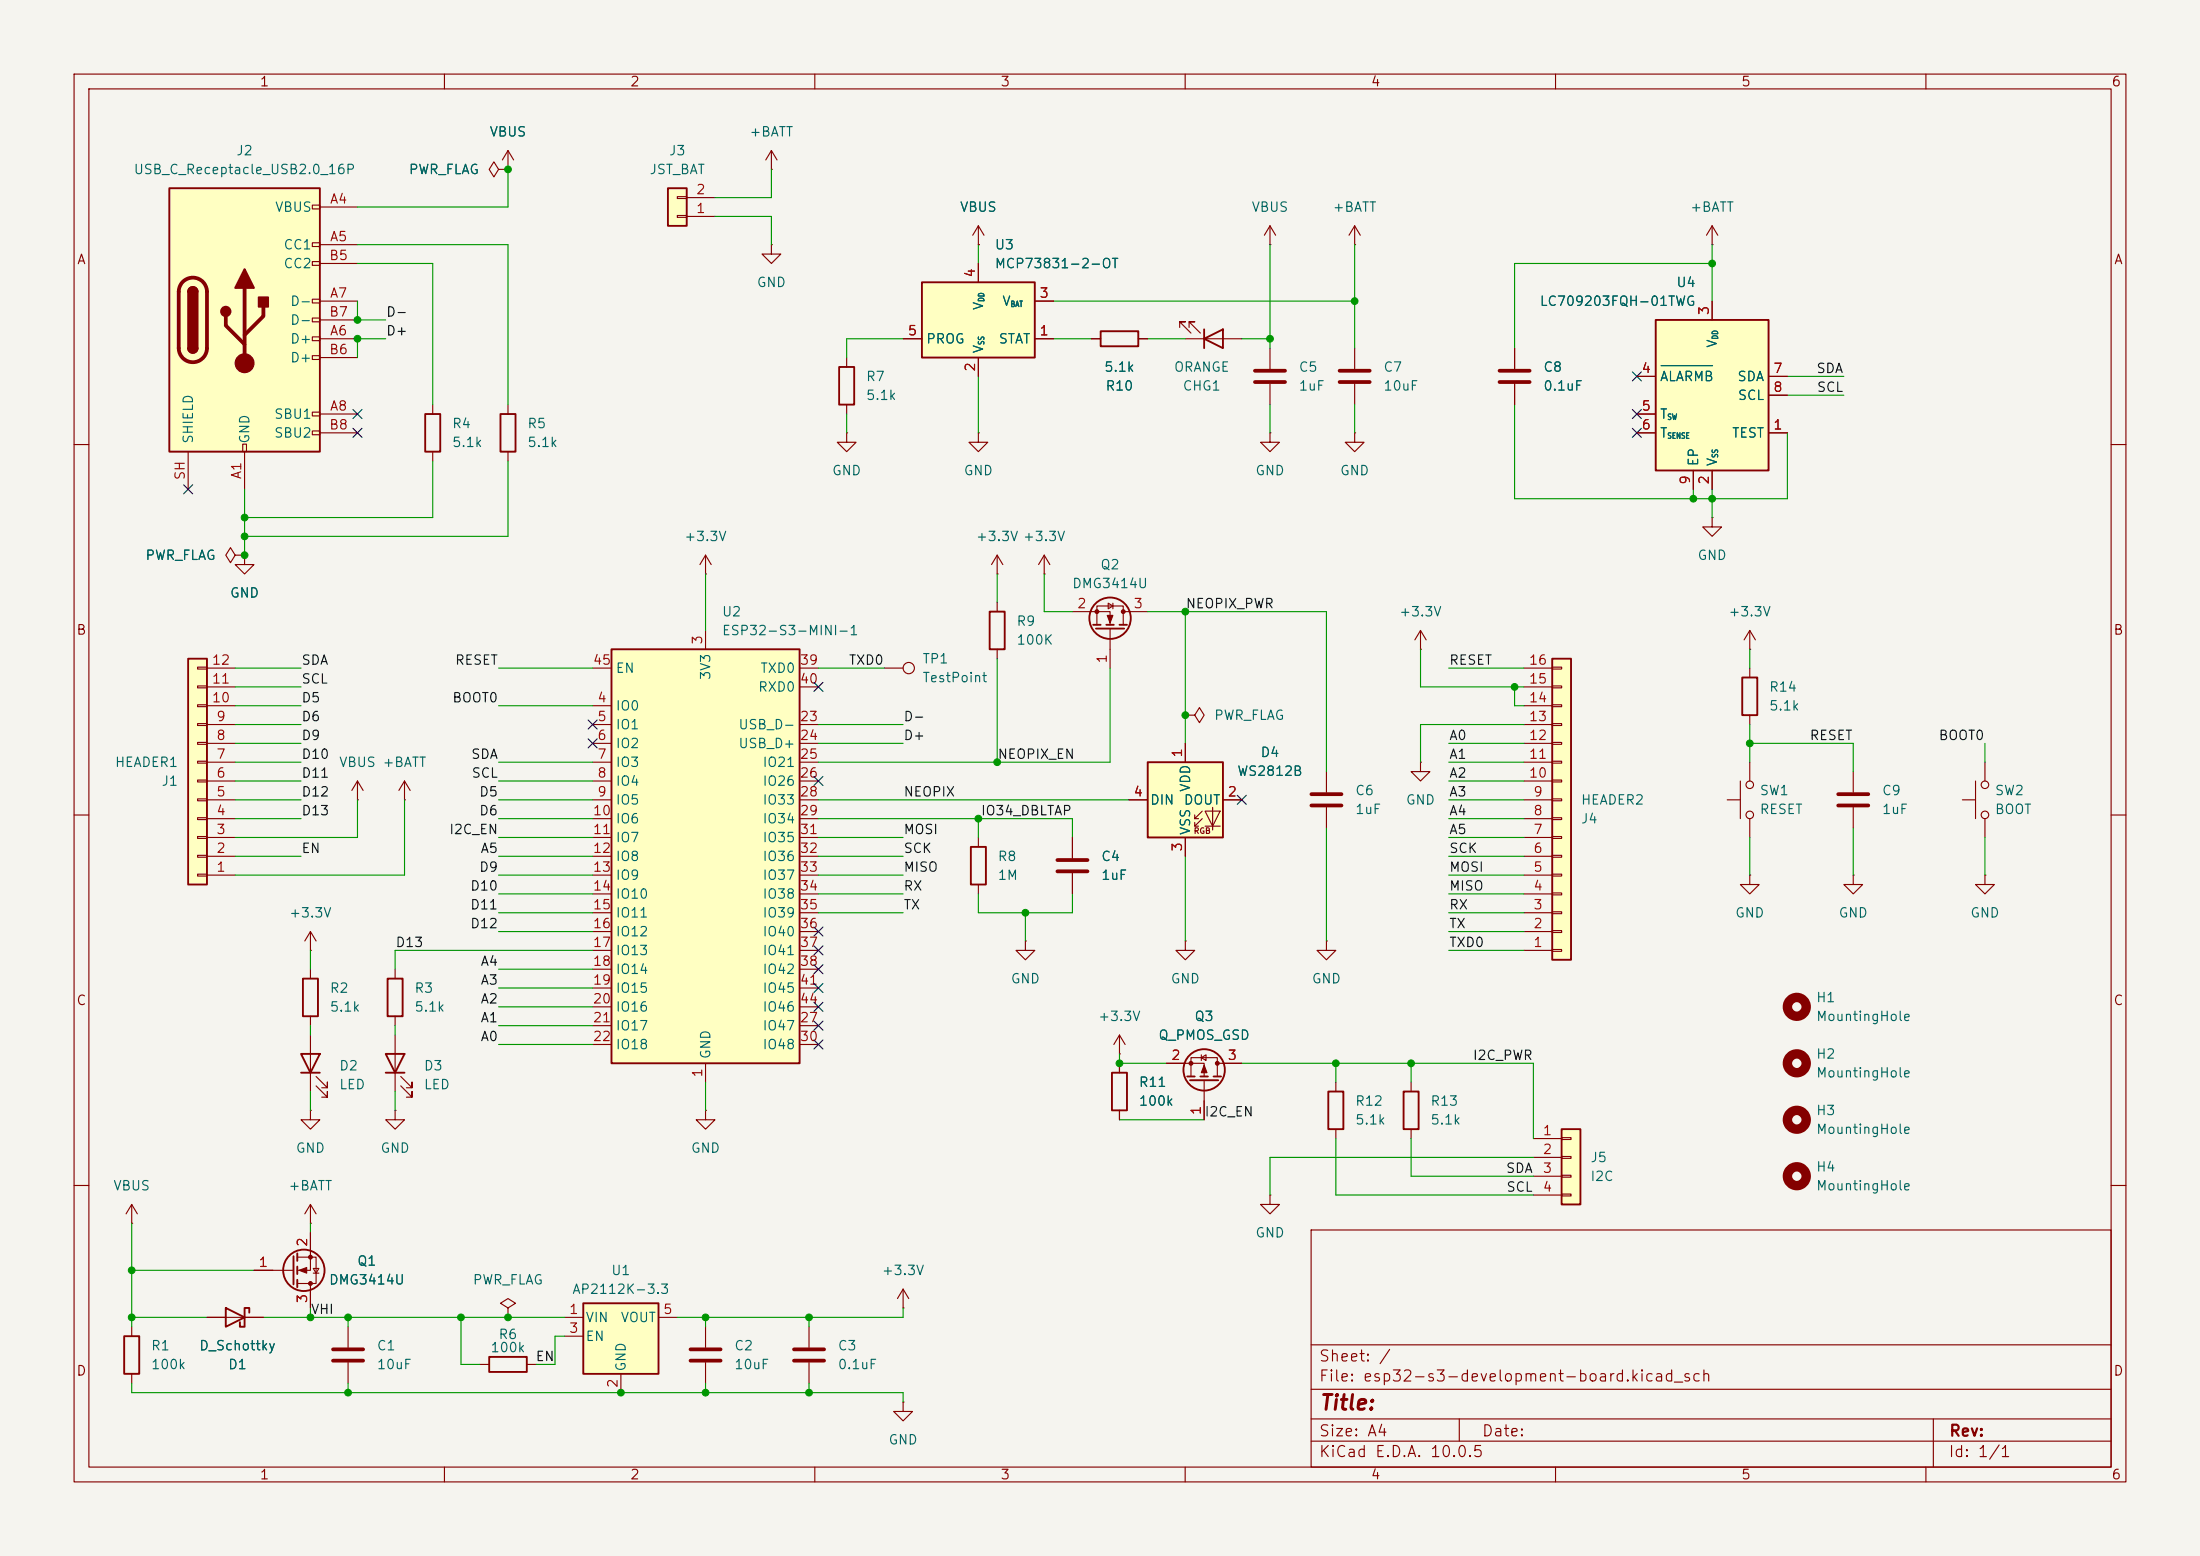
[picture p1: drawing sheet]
<svg xmlns="http://www.w3.org/2000/svg" width="297mm" height="210mm" viewBox="0 0 297 210" stroke-linecap="round" stroke-linejoin="round" font-family="sans-serif">
<path d="M0 0h297v210h-297z" fill="#f5f4ef" stroke="#f5f4ef" stroke-width=".14"/>
<g fill="none" stroke="#840000" stroke-width=".15">
<path d="M10 10h277v190h-277zM12 12h273v186h-273zM60 10v2M110 10v2M160 10v2M210 10v2M260 10v2M10 60h2M285 60h2M10 110h2M285 110h2M53.3 139.7v7.6"/>
<path d="M54.1 146.6l1.5 1.5v-.8v.8h-.7M54.1 145.3l1.5 1.5v-.7v.7h-.7M10 160h2M177 166h108v32h-108zM285 160h2M60 198v2M110 198v2M160 198v2M177 194.5h108M177 191.5h108M177 187.5h108M177 181.5h108"/>
<path d="M197 191.5v3M210 198v2M260 198v2M261 191.5v6.5"/>
</g>
<path d="M52.1 142.2h2.5l-1.3 2.6zM52.1 144.8h2.5" fill="none" stroke="#840000" stroke-width=".25"/>
<path d="M154.9 102.9h10.2v10.1h-10.2z" fill="#ffffc2"/>
<g fill="none" stroke="#840000" stroke-width=".15">
<path d="M191.8 87.6h.1M191.8 85.1l-.8 1.3M191.8 85.1l.7 1.3M191.8 85.1v2.5M236.2 87.6h.1M236.2 85.1v2.5M236.2 90.2v1.2M236.2 96.5v1.3M236.2 85.1l-.7 1.3M236.2 85.1l.8 1.3M152.4 108h2.5M160 100.3v2.6"/>
<path d="M160 113v2.6M161.3 110.5h.5M161.3 111.5h.5M162.3 109.5l-1 1v-.5M162.3 110.5l-1 1v-.5M162.7 109.5h2l-1 2zM162.7 111.5h2M163.7 109v3M165.1 108h2.5M179.1 104.1v2.8M179.1 109v2.8M191.8 102.9v1.2h1.2l-1.2 1.3-1.3-1.3h1.3"/>
<path d="M191.8 102.9h.1M233.2 108h1.7M234.9 105.4v5.1M236.2 118.1v1.3h1.3l-1.3 1.3-1.3-1.3h1.3M236.2 118.1h.1M236.2 102.9v2.5M236.2 110.5v2.5M250.2 118.1v1.3h1.3l-1.3 1.3-1.3-1.3h1.3M250.2 118.1h.1M250.2 104.1v2.8M250.2 109v2.8M264.9 108h1.8"/>
<path d="M266.7 105.4v5.1M268 118.1v1.3h1.2l-1.2 1.3-1.3-1.3h1.3M268 118.1h.1M268 102.9v2.5M268 110.5v2.5M41.9 128.3h.1M41.9 125.7l-.8 1.3M41.9 125.7l.8 1.3M41.9 125.7v2.6"/>
<circle cx="236.2" cy="110" r=".51"/>
<circle cx="236.2" cy="105.9" r=".51"/>
<circle cx="268" cy="105.9" r=".51"/>
<circle cx="268" cy="110" r=".51"/>
</g>
<path d="M235.2 91.4h2v5.1h-2zM154.9 102.9h10.2v10.1h-10.2z" fill="none" stroke="#840000" stroke-width=".25"/>
<path d="M177 107.2h4.1M177 108.7h4.1M248.2 107.2h4M248.2 108.7h4" fill="none" stroke="#840000" stroke-width=".51"/>
<path d="M209.5 88.9h2.6v40.6h-2.6z" fill="#ffffc2"/>
<path d="M209.5 88.9h2.6v40.6h-2.6z" fill="none" stroke="#840000" stroke-width=".25"/>
<g fill="none" stroke="#840000" stroke-width=".15">
<path d="M231.1 69.9v1.2h-1.2l1.2 1.3 1.3-1.3h-1.3M231.1 69.9h.1M205.7 97.8h3.8M205.7 95.3h3.8M205.7 92.7h3.8M205.7 90.2h3.8M209.5 97.7h1.3v.2h-1.3zM209.5 95.1h1.3v.3h-1.3zM209.5 92.6h1.3v.2h-1.3zM209.5 90h1.3v.3h-1.3zM205.7 118.1h3.8M205.7 115.6h3.8"/>
<path d="M205.7 113h3.8M205.7 110.5h3.8M205.7 108h3.8M205.7 105.4h3.8M205.7 102.9h3.8M205.7 100.3h3.8M209.5 118h1.3v.2h-1.3zM209.5 115.4h1.3v.3h-1.3zM209.5 112.9h1.3v.3h-1.3zM209.5 110.4h1.3v.2h-1.3zM209.5 107.8h1.3v.3h-1.3zM209.5 105.3h1.3v.2h-1.3z"/>
<path d="M209.5 102.7h1.3v.3h-1.3zM209.5 100.2h1.3v.3h-1.3zM205.7 128.3h3.8M205.7 125.7h3.8M205.7 123.2h3.8M205.7 120.7h3.8M209.5 128.1h1.3v.3h-1.3zM209.5 125.6h1.3v.3h-1.3zM209.5 123.1h1.3v.2h-1.3zM209.5 120.5h1.3v.3h-1.3z"/>
</g>
<g fill="none" stroke="#840000" stroke-width="1.3">
<circle cx="242.6" cy="158.7" r="1.27"/>
<circle cx="242.6" cy="143.5" r="1.27"/>
</g>
<path d="M210.8 152.4h2.6v10.2h-2.6z" fill="#ffffc2"/>
<g fill="none" stroke="#840000" stroke-width=".25">
<path d="M148.6 44.7h5.1v2h-5.1zM162.6 45.7l2.5-1.2v2.5zM162.6 44.5v2.5M40.9 132.1h2v5.1h-2zM52.3 132.1h2.1v5.1h-2.1zM150.1 144.8h2v5.1h-2zM160.3 145.3h1M160.7 145.8h3.8M162.1 145.3h1M163.8 145.3h1M179.3 147.3h2.1v5.1h-2.1zM189.5 147.3h2v5.1h-2z"/>
<path d="M210.8 152.4h2.6v10.2h-2.6z"/>
<circle cx="162.6" cy="144.4" r="2.79"/>
</g>
<g fill="none" stroke="#840000" stroke-width=".15">
<path d="M132.1 33h.1M132.1 30.5l-.8 1.3M132.1 30.5l.7 1.3M132.1 30.5v2.5M171.4 33h.1M171.4 30.5l-.7 1.3M171.4 30.5l.8 1.3M171.4 30.5v2.5M182.9 33h.1M182.9 30.5l-.8 1.3M182.9 30.5l.7 1.3M182.9 30.5v2.5"/>
<path d="M132.1 58.4v1.3h1.2l-1.2 1.3-1.3-1.3h1.3M132.1 58.4h.1M147.3 45.7h1.3M153.7 45.7h1.2M159.3 44.2v-.8h.7h-.7l1.5 1.6M160 45.7h7.6M160.5 44.2v-.8h.8h-.8l1.6 1.6M171.4 58.4v1.3h1.3l-1.3 1.3-1.2-1.3h1.2M171.4 58.4h.1M171.4 47v2.8M171.4 51.8v2.8M182.9 58.4v1.3h1.2l-1.2 1.3-1.3-1.3h1.3"/>
<path d="M182.9 58.4h.1M182.9 47v2.8M182.9 51.8v2.8M48.3 108h.1M48.3 105.4l-.8 1.3M48.3 105.4l.7 1.3M48.3 105.4v2.6M54.6 108h.1M54.6 105.4l.8 1.3M54.6 105.4l-.8 1.3M54.6 105.4v2.6M41.9 130.8v1.3"/>
<path d="M41.9 137.2v1.2M53.3 130.8v1.3M53.3 137.2v1.2M160 127v1.3h1.3l-1.3 1.2-1.3-1.2h1.3M160 127h.1M179.1 127v1.3h1.2l-1.2 1.2-1.3-1.2h1.3M179.1 127h.1M151.1 143.5v1.3M151.1 149.9v1.2M157.5 143.5h5.1v1.8M160.8 145.3v-2.6h3.5v2.6M162.2 142.7l.6-.3v.7z"/>
<path d="M162.2 142.4v.7M162.6 145.8v5.3M164.3 143.5h3.3M180.3 146.1v1.2M180.3 152.4v1.3M190.5 146.1v1.2M190.5 152.4v1.3M207 153.7h3.8M207 156.2h3.8M207 158.8h3.8M210.8 153.5h1.3v.3h-1.3zM210.8 156.1h1.3v.2h-1.3z"/>
<path d="M210.8 158.6h1.3v.3h-1.3zM171.4 161.3v1.3h1.3l-1.3 1.2-1.2-1.2h1.2M171.4 161.3h.1M207 161.3h3.8M210.8 161.2h1.3v.2h-1.3z"/>
</g>
<g fill="none" stroke="#840000" stroke-width="1.3">
<circle cx="242.6" cy="135.9" r="1.27"/>
<circle cx="242.6" cy="151.1" r="1.27"/>
</g>
<g fill="#840000" stroke="#840000" stroke-width=".15">
<path d="M162.6 143.8l.3 1h-.7z"/>
<circle cx="164.3" cy="143.5" r=".25"/>
<circle cx="160.8" cy="143.5" r=".25"/>
</g>
<path d="M169.4 50h4.1M169.4 51.6h4.1M180.8 50h4.1M180.8 51.6h4.1" fill="none" stroke="#840000" stroke-width=".51"/>
<path d="M124.5 38.1h15.2v10.2h-15.2z" fill="#ffffc2"/>
<path d="M124.5 38.1h15.2v10.2h-15.2z" fill="none" stroke="#840000" stroke-width=".25"/>
<path d="M132.1 35.6v2.5M121.9 45.7h2.6M132.1 48.3v2.5M139.7 45.7h2.5M139.7 40.6h2.5" fill="none" stroke="#840000" stroke-width=".15"/>
<path d="M223.5 43.2h15.3v20.3h-15.3z" fill="#ffffc2"/>
<path d="M223.5 43.2h15.3v20.3h-15.3z" fill="none" stroke="#840000" stroke-width=".25"/>
<g fill="none" stroke="#840000" stroke-width=".15">
<path d="M231.1 33h.1M231.1 30.5v2.5M231.1 30.5l.8 1.3M231.1 30.5l-.7 1.3M204.5 47v2.8M204.5 51.8v2.8M221 58.4h2.5M221 50.8h2.5M221 55.9h2.5M231.1 40.6v2.6M238.8 58.4h2.5M238.8 50.8h2.5"/>
<path d="M238.8 53.3h2.5M31.7 74.9l-.6-1-.6 1 .6 1 .6-1h1.3M33 74.9h.1M228.6 63.5v2.5M231.1 63.5v2.5M138.4 127v1.3h1.3l-1.3 1.2-1.2-1.2h1.2M138.4 127h.1M151.1 139.7l-.7 1.3M151.1 139.7l.8 1.3M151.1 139.7v2.5M151.1 142.2h.1"/>
</g>
<path d="M224.3 49.4h6.9" fill="none" stroke="#006464" stroke-width=".15"/>
<path d="M202.4 50h4.1M202.4 51.6h4.1" fill="none" stroke="#840000" stroke-width=".51"/>
<path d="M25.4 88.9h2.5v30.5h-2.5z" fill="#ffffc2"/>
<g fill="none" stroke="#840000" stroke-width=".25">
<path d="M57.4 55.9h2v5.1h-2zM67.6 55.9h2v5.1h-2zM25.4 88.9h2.5v30.5h-2.5zM133.6 82.6h2v5h-2zM147.6 84.3h1M148 84.8h3.8M149.4 84.3h1M151.1 84.3h1M131.1 114.3h2v5.1h-2z"/>
<circle cx="149.9" cy="83.4" r="2.79"/>
</g>
<g fill="none" stroke="#840000" stroke-width=".15">
<path d="M58.4 54.6v1.3M68.6 54.6v1.3M33 74.9v1.3h1.3l-1.3 1.3-1.3-1.3h1.3M33 74.9h.1M58.4 61v1.2M68.6 61v1.2M134.6 77.5h.1M134.6 74.9l-.7 1.3M134.6 74.9l.8 1.3M134.6 74.9v2.6M141 77.5h.1M141 74.9l-.8 1.3"/>
<path d="M141 74.9l.7 1.3M141 74.9v2.6M26.7 97.7h1.2v.2h-1.2zM26.7 95.1h1.2v.3h-1.2zM26.7 92.6h1.2v.2h-1.2zM26.7 90h1.2v.3h-1.2zM27.9 97.8h3.8M27.9 95.3h3.8M27.9 92.7h3.8M27.9 90.2h3.8M119.4 90.2h2.5M134.6 81.3v1.3"/>
<path d="M134.6 87.6v1.3M144.8 82.6h5.1v1.7M148.1 84.3v-2.5h3.5v2.5M149.6 81.4l.6 .4-.6 .4zM149.9 84.8v5.4M150.2 81.4v.8M151.6 82.6h3.3M160 96.5h1.3l.6-1 .7 1-.7 1-.6-1M160 96.5h.1M26.7 118h1.2v.2h-1.2zM26.7 115.4h1.2v.3h-1.2zM26.7 112.9h1.2v.3h-1.2z"/>
<path d="M26.7 110.4h1.2v.2h-1.2zM26.7 107.8h1.2v.3h-1.2zM26.7 105.3h1.2v.2h-1.2zM26.7 102.7h1.2v.3h-1.2zM26.7 100.2h1.2v.3h-1.2zM27.9 118.1h3.8M27.9 115.6h3.8M27.9 113h3.8M27.9 110.5h3.8M27.9 108h3.8M27.9 105.4h3.8M27.9 102.9h3.8"/>
<path d="M27.9 100.3h3.8M132.1 113v1.3M132.1 119.4v1.3M144.8 113v2.8M144.8 117.9v2.8"/>
<circle cx="122.7" cy="90.2" r=".76"/>
</g>
<g fill="#840000" stroke="#840000" stroke-width=".15">
<path d="M149.5 83.1h.7l-.3 1z"/>
<circle cx="151.6" cy="82.5" r=".25"/>
<circle cx="148.1" cy="82.5" r=".25"/>
</g>
<path d="M142.7 116.1h4.1M142.7 117.6h4.1" fill="none" stroke="#840000" stroke-width=".51"/>
<path d="M82.5 87.6h25.4v55.9h-25.4z" fill="#ffffc2"/>
<path d="M82.5 87.6h25.4v55.9h-25.4z" fill="none" stroke="#840000" stroke-width=".25"/>
<g fill="none" stroke="#840000" stroke-width=".15">
<path d="M104.1 33v1.3h1.3l-1.3 1.3-1.2-1.3h1.2M104.1 33h.1M80 95.3h2.5M80 97.8h2.5M80 90.2h2.5M95.2 85.1v2.5M107.9 97.8h2.6M107.9 90.2h2.6M107.9 92.7h2.6M80 100.3h2.5M80 102.9h2.5M80 105.4h2.5"/>
<path d="M80 108h2.5M80 110.5h2.5M80 113h2.5M80 115.6h2.5M80 118.1h2.5M107.9 100.3h2.6M107.9 102.9h2.6M107.9 105.4h2.6M107.9 108h2.6M107.9 110.5h2.6M107.9 113h2.6M107.9 115.6h2.6"/>
<path d="M107.9 118.1h2.6M80 120.7h2.5M80 123.2h2.5M80 125.7h2.5M80 128.3h2.5M80 130.8h2.5M80 133.4h2.5M80 135.9h2.5M80 138.4h2.5M107.9 120.7h2.6M107.9 123.2h2.6M107.9 125.7h2.6"/>
<path d="M107.9 128.3h2.6M107.9 130.8h2.6M107.9 133.4h2.6M107.9 135.9h2.6M107.9 138.4h2.6M80 141h2.5M95.2 143.5v2.6M107.9 141h2.6"/>
</g>
<path d="M90.2 25.4h2.5v5.1h-2.5z" fill="#ffffc2"/>
<path d="M90.2 25.4h2.5v5.1h-2.5z" fill="none" stroke="#840000" stroke-width=".25"/>
<path d="M91.4 29.1h1.3v.2h-1.3zM91.4 26.5h1.3v.3h-1.3zM92.7 29.2h3.8M92.7 26.7h3.8M104.1 22.9h.1M104.1 20.3l-.7 1.3M104.1 20.3l.8 1.3M104.1 20.3v2.6" fill="none" stroke="#840000" stroke-width=".15"/>
<path d="M22.9 25.4h20.3v35.6h-20.3z" fill="#ffffc2"/>
<g fill="none" stroke="#840000" stroke-width=".15">
<path d="M42.2 27.7h1v.5h-1zM42.2 32.8h1v.5h-1zM42.2 35.3h1v.5h-1zM43.2 27.9h5.1M43.2 33h5.1M43.2 35.6h5.1M67.3 22.9l-.6-1.1-.7 1.1 .7 1 .6-1h1.3M68.6 22.9h.1M68.6 20.3l-.8 1.3M68.6 20.3l.7 1.3M68.6 20.3v2.6M32.8 59.9h.5v1.1h-.5z"/>
<path d="M42.2 40.4h1v.5h-1zM42.2 42.9h1v.5h-1zM42.2 45.5h1v.5h-1zM42.2 48h1v.5h-1zM42.2 55.6h1v.5h-1zM42.2 58.2h1v.5h-1zM43.2 45.7h5.1M43.2 40.6h5.1M43.2 55.9h5.1M43.2 48.3h5.1M43.2 43.2h5.1M43.2 58.4h5.1"/>
<path d="M114.3 58.4v1.3h1.3l-1.3 1.3-1.3-1.3h1.3M114.3 58.4h.1M114.3 48.3v1.2M114.3 54.6v1.3M25.4 61v5M33 61v5M95.2 77.5h.1M95.2 74.9v2.6M95.2 74.9l-.7 1.3M95.2 74.9l.8 1.3M95.2 149.9v1.2h1.3l-1.3 1.3-1.2-1.3h1.2M95.2 149.9h.1"/>
<path d="M95.2 179.1v2.8M109.2 179.1v2.8M121.9 176.5h.1M121.9 174l-.7 1.3M121.9 174l.8 1.3M121.9 174v2.5M64.8 184.2h1.2M71.1 184.2h1.3M95.2 183.9v2.8M109.2 183.9v2.8M121.9 189.2v1.3h1.3l-1.3 1.3-1.3-1.3h1.3M121.9 189.2h.1"/>
</g>
<path d="M22.9 25.4h20.3v35.6h-20.3zM25.4 39.4a.64 .64 0 0 1 .6-.7 .64 .64 0 0 1 .7 .7M25.4 47a.64 .64 0 0 0 .6 .6 .64 .64 0 0 0 .7-.6M113.3 49.5h2v5.1h-2zM66 183.1h5.1v2.1h-5.1z" fill="none" stroke="#840000" stroke-width=".25"/>
<path d="M24.7 38a1.9 1.9 0 0 1 2.1-.4 1.9 1.9 0 0 1 1.1 1.8v7.6a1.91 1.91 0 0 1-1.9 1.9 1.91 1.91 0 0 1-1.9-1.9v-7.6a1.9 1.9 0 0 1 .6-1.4zM33 38.9v10.1M30.5 42.7v1.2l2.5 2.6M35.6 41.4v1.3l-2.6 2.5M93.2 182.1h4.1M93.2 183.6h4.1M107.2 182.1h4.1M107.2 183.6h4.1" fill="none" stroke="#840000" stroke-width=".51"/>
<g fill="#840000" stroke="#840000" stroke-width=".25">
<path d="M25.4 39.4h1.3v7.6h-1.3z"/>
<path d="M25.6 38.9a.64 .64 0 0 1 .7-.1 .64 .64 0 0 1 .4 .6h-1.3z"/>
<path d="M25.4 47h1.3a.64 .64 0 0 1-.7 .6 .64 .64 0 0 1-.6-.6z"/>
<path d="M33 36.3l1.3 2.6h-2.6z"/>
<path d="M34.9 40.1h1.3v1.3h-1.3z"/>
<circle cx="30.5" cy="42" r=".63"/>
</g>
<circle cx="33" cy="49" r="1.27" fill="#840000" stroke="#840000" stroke-width=".15"/>
<path d="M78.7 175.9h10.2v9.5h-10.2z" fill="#ffffc2"/>
<g fill="none" stroke="#840000" stroke-width=".25">
<path d="M40.6 142.2h2.6l-1.3 2.6zM40.6 144.8h2.6M30.5 176.5l2.5 1.3-2.5 1.3zM33.7 177.2v-.7h-.7v2.6h-.6v-.7M39.6 169.5v3.9M40.1 169.2v1M40.1 170.9v1.1M40.1 172.7v1M78.7 175.9h10.2v9.5h-10.2zM16.8 180.3h2v5.1h-2z"/>
<circle cx="41" cy="171.4" r="2.79"/>
</g>
<g fill="none" stroke="#840000" stroke-width=".15">
<path d="M68.6 22.9h.1M132.1 33h.1M132.1 35.6v2.5M121.9 45.7h2.6M132.1 48.3v2.5M139.7 45.7h2.5M139.7 40.6h2.5M147.3 45.7h1.3M153.7 45.7h1.2M204.5 47v2.8M204.5 51.8v2.8M221 58.4h2.5"/>
<path d="M221 50.8h2.5M221 55.9h2.5M231.1 40.6v2.6M238.8 58.4h2.5M238.8 50.8h2.5M238.8 53.3h2.5M33 74.9h.1M228.6 63.5v2.5M231.1 63.5v2.5M144.8 113v2.8M144.8 117.9v2.8M152.4 108h2.5"/>
<path d="M160 100.3v2.6M160 113v2.6M165.1 108h2.5M41.9 139.7v7.6M41.9 149.9v1.2h1.3l-1.3 1.3-1.3-1.3h1.3M41.9 149.9h.1M42.7 146.6l1.5 1.5v-.8v.8h-.8M42.7 145.3l1.5 1.5v-.7v.7h-.8M53.3 149.9v1.2h1.3l-1.3 1.3-1.2-1.3h1.2M53.3 149.9h.1M151.1 143.5v1.3M151.1 149.9v1.2"/>
<path d="M157.5 143.5h2.5M162.6 148.6v2.5M165.1 143.5h2.5M17.8 165.1h.1M17.8 162.6l-.8 1.2M17.8 162.6l.7 1.2M17.8 162.6v2.5M17.8 179.1v1.2M27.9 177.8h7.7M34.3 171.5h5.3M40.1 169.7h2.6v3.5h-2.6M41.9 166.4v5.1h-1.8"/>
<path d="M41.9 165.1h.1M41.9 162.6v2.5M41.9 173.2v3.3M41.9 162.6l-.8 1.2M41.9 162.6l.8 1.2M42.3 171.2h.8l-.4 .6zM42.3 171.8h.8M47 179.1v2.8M68.6 176.5l1-.6-1-.6-1 .6 1 .6v1.3M68.6 177.8h.1M76.2 177.8h2.5M88.9 177.8h2.5"/>
<path d="M17.8 185.4v1.3M47 183.9v2.8M76.2 180.3h2.5M83.8 185.4v2.6"/>
</g>
<path d="M45 182.1h4M45 183.6h4" fill="none" stroke="#840000" stroke-width=".51"/>
<g fill="#840000" stroke="#840000" stroke-width=".15">
<path d="M40.4 171.5l1-.4v.7z"/>
<circle cx="41.9" cy="173.2" r=".25"/>
<circle cx="41.9" cy="169.7" r=".25"/>
</g>
<g fill="none" stroke="#009600" stroke-width=".15">
<path d="M48.3 35.6h10.1v19M48.3 33h20.3v21.6M68.6 22.9v5h-20.3M96.5 29.2h7.6v3.8M104.1 22.9v3.8h-7.6M132.1 33v2.6M171.4 33v14M182.9 33v14M231.1 35.6h-26.6v11.4M231.1 33v7.6M48.3 40.6v2.6h3.8M52.1 45.7h-3.8v2.6"/>
<path d="M114.3 55.9v2.5M121.9 45.7h-7.6v2.6M132.1 50.8v7.6M142.2 45.7h5.1M142.2 40.6h40.7M154.9 45.7h5.1M167.6 45.7h3.8M171.4 54.6v3.8M182.9 54.6v3.8M204.5 54.6v12.7h36.8v-8.9M241.3 53.3h7.6M241.3 50.8h7.6"/>
<path d="M33 66v8.9M58.4 62.2v7.7h-25.4M68.6 62.2v10.2h-35.6M95.2 77.5v7.6M134.6 77.5v3.8M141 77.5v5.1h3.8M228.6 66v1.3M231.1 66v3.9M31.7 95.3h8.9M31.7 90.2h8.9M31.7 97.8h8.9M31.7 92.7h8.9"/>
<path d="M67.3 95.3h12.7M67.3 90.2h12.7M110.5 90.2h8.9M110.5 97.8h11.4M134.6 88.9v14M149.9 90.2v12.7h-39.4M154.9 82.6h24.2v21.5M160 82.6v17.7M191.8 87.6v5.1h13.9M195.6 90.2h10.1M204.5 92.7v2.6h1.2M205.7 97.8h-13.9v5.1"/>
<path d="M236.2 87.6v2.6M236.2 97.8v5.1M31.7 115.6h8.9M31.7 110.5h8.9M31.7 105.4h8.9M31.7 108h8.9M31.7 102.9h8.9M31.7 100.3h8.9M48.3 108v5h-16.6M54.6 108v10.1h-22.9M67.3 118.1h12.7M67.3 115.6h12.7"/>
<path d="M67.3 110.5h12.7M67.3 105.4h12.7M67.3 108h12.7M67.3 102.9h12.7M67.3 113h12.7M110.5 118.1h11.4M110.5 115.6h11.4M110.5 110.5h34.3v2.5M110.5 108h41.9M110.5 113h11.4M110.5 100.3h11.4M132.1 110.5v2.5"/>
<path d="M160 115.6v11.4M179.1 111.8v15.2M195.6 118.1h10.1M195.6 115.6h10.1M195.6 110.5h10.1M195.6 105.4h10.1M195.6 108h10.1M195.6 102.9h10.1M195.6 113h10.1M195.6 100.3h10.1M236.2 100.3h14v3.8M236.2 113v5.1"/>
<path d="M250.2 111.8v6.3M268 100.3v2.6M268 113v5.1M41.9 128.3v2.5M41.9 138.4v1.3M53.3 138.4v1.3M67.3 125.7h12.7M67.3 123.2h12.7M67.3 120.7h12.7M67.3 130.8h12.7M67.3 133.4h12.7M67.3 135.9h12.7"/>
<path d="M67.3 138.4h12.7M80 128.3h-26.7v2.5M110.5 123.2h11.4M110.5 120.7h11.4M132.1 120.7v2.5h12.7v-2.5M138.4 123.2v3.8M195.6 125.7h10.1M195.6 123.2h10.1M195.6 120.7h10.1M195.6 128.3h10.1M41.9 147.3v2.6M53.3 147.3v2.6"/>
<path d="M67.3 141h12.7M95.2 146.1v3.8M151.1 142.2v1.3h6.4M151.1 151.1h11.5M167.6 143.5h39.4v10.2M180.3 153.7v7.6h26.7M180.3 143.5v2.6M190.5 153.7v5.1h16.5M190.5 143.5v2.6M207 156.2h-35.6v5.1M17.8 177.8h10.1M17.8 165.1v14"/>
<path d="M17.8 171.5h16.5M35.6 177.8h40.6M41.9 165.1v1.3M41.9 176.5v1.3M47 177.8v1.3M62.2 177.8v6.4h2.6M95.2 177.8v1.3M109.2 177.8v1.3M121.9 176.5v1.3h-30.5M17.8 186.7v1.3h104.1v1.2M47 186.7v1.3M76.2 180.3h-1.3v3.9h-2.5"/>
<path d="M95.2 186.7v1.3M109.2 186.7v1.3"/>
</g>
<g fill="none" stroke="#000084" stroke-width=".15">
<path d="M47.7 55.3l1.2 1.2M47.7 57.8l1.2 1.2M48.9 55.3l-1.2 1.2M48.9 57.8l-1.2 1.2M220.4 57.8l1.2 1.2M220.4 55.3l1.2 1.2M220.4 50.2l1.2 1.2M221.6 57.8l-1.2 1.2M221.6 55.3l-1.2 1.2M221.6 50.2l-1.2 1.2M24.8 65.4l1.2 1.2M26 65.4l-1.2 1.2"/>
<path d="M79.4 99.7l1.2 1.2M79.4 97.2l1.2 1.2M80.6 99.7l-1.2 1.2M80.6 97.2l-1.2 1.2M109.9 92.1l1.2 1.2M111.1 92.1l-1.2 1.2M109.9 104.8l1.2 1.2M111.1 104.8l-1.2 1.2M167 107.3l1.2 1.3M168.2 107.3l-1.2 1.3M109.9 127.7l1.2 1.2M109.9 130.2l1.2 1.2"/>
<path d="M109.9 135.3l1.2 1.2M109.9 137.8l1.2 1.2M109.9 132.7l1.2 1.3M109.9 125.1l1.2 1.2M111.1 127.7l-1.2 1.2M111.1 130.2l-1.2 1.2M111.1 135.3l-1.2 1.2M111.1 137.8l-1.2 1.2M111.1 132.7l-1.2 1.3M111.1 125.1l-1.2 1.2M109.9 140.4l1.2 1.2M111.1 140.4l-1.2 1.2"/>
</g>
<path d="M224.3 49.4h6.9" fill="none" stroke="#006464" stroke-width=".15"/>
<g fill="#009600" stroke="#009600" stroke-width=".14">
<circle cx="33" cy="69.9" r=".46"/>
<circle cx="33" cy="74.9" r=".46"/>
<circle cx="33" cy="72.4" r=".46"/>
<circle cx="17.8" cy="177.8" r=".46"/>
<circle cx="17.8" cy="171.5" r=".46"/>
<circle cx="41.9" cy="177.8" r=".46"/>
<circle cx="47" cy="177.8" r=".46"/>
<circle cx="47" cy="188" r=".46"/>
<circle cx="68.6" cy="177.8" r=".46"/>
<circle cx="95.2" cy="188" r=".46"/>
<circle cx="83.8" cy="188" r=".46"/>
<circle cx="62.2" cy="177.8" r=".46"/>
<circle cx="95.2" cy="177.8" r=".46"/>
<circle cx="109.2" cy="177.8" r=".46"/>
<circle cx="109.2" cy="188" r=".46"/>
<circle cx="68.6" cy="22.9" r=".46"/>
<circle cx="48.3" cy="45.7" r=".46"/>
<circle cx="48.3" cy="43.2" r=".46"/>
<circle cx="134.6" cy="102.9" r=".46"/>
<circle cx="132.1" cy="110.5" r=".46"/>
<circle cx="138.4" cy="123.2" r=".46"/>
<circle cx="231.1" cy="35.6" r=".46"/>
<circle cx="182.9" cy="40.6" r=".46"/>
<circle cx="171.4" cy="45.7" r=".46"/>
<circle cx="190.5" cy="143.5" r=".46"/>
<circle cx="180.3" cy="143.5" r=".46"/>
<circle cx="151.1" cy="143.5" r=".46"/>
<circle cx="204.5" cy="92.7" r=".46"/>
<circle cx="228.6" cy="67.3" r=".46"/>
<circle cx="231.1" cy="67.3" r=".46"/>
<circle cx="236.2" cy="100.3" r=".46"/>
<circle cx="160" cy="82.6" r=".46"/>
<circle cx="160" cy="96.5" r=".46"/>
</g>
<text font-size="2" fill="#840000" x="178" y="190.8">Title:</text>
<g font-size="1.5" fill="#840000">
<text x="178" y="184.1">Sheet: /</text>
<text x="178" y="186.8">File: esp32-s3-development-board.kicad_sch</text>
<text x="178" y="197">KiCad E.D.A. 10.0.5</text>
<text x="178" y="194.2">Size: A4</text>
<text x="200" y="194.2">Date:</text>
<text x="263" y="197">Id: 1/1</text>
<text x="263" y="194.2">Rev:</text>
</g>
<g font-size="1.3" fill="#840000">
<text x="35" y="12">1</text>
<text x="85" y="12">2</text>
<text x="135" y="12">3</text>
<text x="185" y="12">4</text>
<text x="235" y="12">5</text>
<text x="285" y="12">6</text>
<text x="10.3" y="36">A</text>
<text x="285.3" y="36">A</text>
<text x="10.2" y="86">B</text>
<text x="285.2" y="86">B</text>
<text x="10.2" y="136">C</text>
<text x="285.2" y="136">C</text>
<text x="10.2" y="186">D</text>
<text x="285.2" y="186">D</text>
<text x="35" y="200">1</text>
<text x="85" y="200">2</text>
<text x="135" y="200">3</text>
<text x="185" y="200">4</text>
<text x="235" y="200">5</text>
<text x="285" y="200">6</text>
</g>
<g font-size="1.3" fill="#006464">
<text x="18" y="23.8">USB_C_Receptacle_USB2.0_16P</text>
<text x="31.8" y="21.3">J2</text>
<text x="55.1" y="23.8">PWR_FLAG</text>
<text x="66" y="18.7">VBUS</text>
<text x="87.6" y="23.8">JST_BAT</text>
<text x="90.2" y="21.3">J3</text>
<text x="101.1" y="18.7">+BATT</text>
<text x="37" y="28.9">VBUS</text>
<text x="129.5" y="28.9">VBUS</text>
<text x="168.9" y="28.9">VBUS</text>
<text x="179.8" y="28.9">+BATT</text>
<text x="228.1" y="28.9">+BATT</text>
<text x="38.2" y="34">CC1</text>
<text x="134.2" y="34">U3</text>
<text x="38.2" y="36.5">CC2</text>
<text x="39.1" y="41.6">D-</text>
<text x="102.1" y="39.1">GND</text>
<text x="133" y="42" transform="rotate(-90 133 42)">V</text>
<text x="134.2" y="36.5">MCP73831-2-OT</text>
<text x="135.2" y="41.6">V</text>
<text x="207.8" y="41.6">LC709203FQH-01TWG</text>
<text x="226.2" y="39.1">U4</text>
<text x="39.1" y="46.7">D+</text>
<text x="39.1" y="44.1">D-</text>
<text x="124.9" y="46.7">PROG</text>
<text x="133" y="47.8" transform="rotate(-90 133 47.8)">V</text>
<text x="134.7" y="46.7">STAT</text>
<text x="232.1" y="47" transform="rotate(-90 232.1 47)">V</text>
<text x="39.1" y="49.2">D+</text>
<text x="116.8" y="51.8">R7</text>
<text x="149" y="50.5">5.1k</text>
<text x="149.2" y="53">R10</text>
<text x="158.4" y="50.5">ORANGE</text>
<text x="159.6" y="53">CHG1</text>
<text x="175.2" y="50.5">C5</text>
<text x="175.2" y="53">1uF</text>
<text x="186.7" y="50.5">C7</text>
<text x="186.7" y="53">10uF</text>
<text x="208.3" y="50.5">C8</text>
<text x="208.3" y="53">0.1uF</text>
<text x="224" y="51.8">ALARMB</text>
<text x="234.5" y="51.8">SDA</text>
<text x="26.4" y="60" transform="rotate(-90 26.4 60)">SHIELD</text>
<text x="34" y="60" transform="rotate(-90 34 60)">GND</text>
<text x="36.9" y="56.8">SBU1</text>
<text x="36.9" y="59.4">SBU2</text>
<text x="60.9" y="58.1">R4</text>
<text x="71.1" y="58.1">R5</text>
<text x="116.8" y="54.3">5.1k</text>
<text x="224" y="56.8">T</text>
<text x="224" y="59.4">T</text>
<text x="233.7" y="59.4">TEST</text>
<text x="234.5" y="54.3">SCL</text>
<text x="60.9" y="60.7">5.1k</text>
<text x="71.1" y="60.7">5.1k</text>
<text x="112.2" y="64.5">GND</text>
<text x="130" y="64.5">GND</text>
<text x="169.4" y="64.5">GND</text>
<text x="180.8" y="64.5">GND</text>
<text x="229.6" y="63" transform="rotate(-90 229.6 63)">EP</text>
<text x="232.1" y="63" transform="rotate(-90 232.1 63)">V</text>
<text x="19.5" y="75.9">PWR_FLAG</text>
<text x="92.3" y="73.4">+3.3V</text>
<text x="131.7" y="73.4">+3.3V +3.3V</text>
<text x="148.5" y="77.2">Q2</text>
<text x="229.1" y="75.9">GND</text>
<text x="31" y="81">GND</text>
<text x="97.4" y="83.5">U2</text>
<text x="144.7" y="79.7">DMG3414U</text>
<text x="188.8" y="83.5">+3.3V</text>
<text x="233.3" y="83.5">+3.3V</text>
<text x="97.4" y="86.1">ESP32-S3-MINI-1</text>
<text x="124.4" y="89.9">TP1</text>
<text x="137.1" y="84.8">R9</text>
<text x="137.1" y="87.3">100K</text>
<text x="83" y="91.1">EN</text>
<text x="96.2" y="91.9" transform="rotate(-90 96.2 91.9)">3V3</text>
<text x="102.3" y="93.7">RXD0</text>
<text x="102.6" y="91.1">TXD0</text>
<text x="124.4" y="92.4">TestPoint</text>
<text x="238.7" y="93.7">R14</text>
<text x="83" y="96.2">IO0</text>
<text x="83" y="98.8">IO1</text>
<text x="83" y="101.3">IO2</text>
<text x="99.6" y="98.8">USB_D-</text>
<text x="99.6" y="101.3">USB_D+</text>
<text x="163.8" y="97.5">PWR_FLAG</text>
<text x="238.7" y="96.2">5.1k</text>
<text x="15.4" y="103.8">HEADER1</text>
<text x="21.7" y="106.4">J1</text>
<text x="45.7" y="103.8">VBUS +BATT</text>
<text x="83" y="103.8">IO3</text>
<text x="83" y="106.4">IO4</text>
<text x="102.9" y="103.8">IO21</text>
<text x="102.9" y="106.4">IO26</text>
<text x="161" y="107" transform="rotate(-90 161 107)">VDD</text>
<text x="166.9" y="105">WS2812B</text>
<text x="170.1" y="102.5">D4</text>
<text x="182.9" y="107.6">C6</text>
<text x="237.5" y="107.6">SW1</text>
<text x="254" y="107.6">C9</text>
<text x="269.2" y="107.6">SW2</text>
<text x="83" y="108.9">IO5</text>
<text x="83" y="111.5">IO6</text>
<text x="83" y="114">IO7</text>
<text x="102.9" y="108.9">IO33</text>
<text x="102.9" y="111.5">IO34</text>
<text x="102.9" y="114">IO35</text>
<text x="155.2" y="108.9">DIN</text>
<text x="159.7" y="108.9">DOUT</text>
<text x="161" y="112.8" transform="rotate(-90 161 112.8)">VSS</text>
<text x="182.9" y="110.2">1uF</text>
<text x="189.7" y="108.9">GND</text>
<text x="213.3" y="111.5">J4</text>
<text x="213.3" y="108.9">HEADER2</text>
<text x="237.5" y="110.2">RESET</text>
<text x="254" y="110.2">1uF</text>
<text x="269.2" y="110.2">BOOT</text>
<text x="83" y="116.5">IO8</text>
<text x="83" y="119.1">IO9</text>
<text x="102.9" y="116.5">IO36</text>
<text x="102.9" y="119.1">IO37</text>
<text x="134.6" y="116.5">R8</text>
<text x="134.6" y="119.1">1M</text>
<text x="148.6" y="116.5">C4</text>
<text x="148.6" y="119.1">1uF</text>
<text x="38.9" y="124.2">+3.3V</text>
<text x="83" y="121.6">IO10</text>
<text x="83" y="124.2">IO11</text>
<text x="102.9" y="121.6">IO38</text>
<text x="102.9" y="124.2">IO39</text>
<text x="234.2" y="124.2">GND</text>
<text x="248.1" y="124.2">GND</text>
<text x="265.9" y="124.2">GND</text>
<text x="83" y="126.7">IO12</text>
<text x="83" y="129.2">IO13</text>
<text x="83" y="131.8">IO14</text>
<text x="102.9" y="126.7">IO40</text>
<text x="102.9" y="129.2">IO41</text>
<text x="102.9" y="131.8">IO42</text>
<text x="44.4" y="134.3">R2</text>
<text x="44.4" y="136.9">5.1k</text>
<text x="55.9" y="134.3">R3</text>
<text x="55.9" y="136.9">5.1k</text>
<text x="83" y="134.3">IO15</text>
<text x="83" y="136.9">IO16</text>
<text x="102.9" y="134.3">IO45</text>
<text x="102.9" y="136.9">IO46</text>
<text x="136.4" y="133">GND</text>
<text x="158" y="133">GND</text>
<text x="177" y="133">GND</text>
<text x="245.1" y="135.6">H1</text>
<text x="83" y="139.4">IO17</text>
<text x="83" y="141.9">IO18</text>
<text x="96.2" y="143" transform="rotate(-90 96.2 143)">GND</text>
<text x="102.9" y="139.4">IO47</text>
<text x="102.9" y="141.9">IO48</text>
<text x="148.2" y="138.1">+3.3V</text>
<text x="156.3" y="140.7">Q_PMOS_GSD</text>
<text x="161.2" y="138.1">Q3</text>
<text x="245.1" y="143.2">H2</text>
<text x="245.1" y="138.1">MountingHole</text>
<text x="45.7" y="144.8">D2</text>
<text x="45.7" y="147.3">LED</text>
<text x="57.1" y="144.8">D3</text>
<text x="57.1" y="147.3">LED</text>
<text x="153.7" y="147">R11</text>
<text x="153.7" y="149.6">100k</text>
<text x="182.9" y="149.6">R12</text>
<text x="193" y="149.6">R13</text>
<text x="245.1" y="145.7">MountingHole</text>
<text x="39.8" y="155.9">GND</text>
<text x="51.3" y="155.9">GND</text>
<text x="93.2" y="155.9">GND</text>
<text x="182.9" y="152.1">5.1k</text>
<text x="193" y="152.1">5.1k</text>
<text x="245.1" y="150.8">H3</text>
<text x="245.1" y="153.4">MountingHole</text>
<text x="15.2" y="161">VBUS</text>
<text x="38.8" y="161">+BATT</text>
<text x="214.6" y="157.2">J5</text>
<text x="214.6" y="159.7">I2C</text>
<text x="245.1" y="158.4">H4</text>
<text x="245.1" y="161">MountingHole</text>
<text x="169.4" y="167.3">GND</text>
<text x="44.3" y="173.7">DMG3414U</text>
<text x="48.1" y="171.1">Q1</text>
<text x="63.7" y="173.7">PWR_FLAG</text>
<text x="82.4" y="172.4">U1</text>
<text x="119" y="172.4">+3.3V</text>
<text x="77.2" y="175">AP2112K-3.3</text>
<text x="79" y="178.8">VIN</text>
<text x="83.7" y="178.8">VOUT</text>
<text x="20.3" y="182.6">R1</text>
<text x="20.3" y="185.1">100k</text>
<text x="26.8" y="182.6">D_Schottky</text>
<text x="30.7" y="185.1">D1</text>
<text x="50.8" y="182.6">C1</text>
<text x="50.8" y="185.1">10uF</text>
<text x="66.1" y="182.8">100k</text>
<text x="67.2" y="181">R6</text>
<text x="79" y="181.3">EN</text>
<text x="84.8" y="185.2" transform="rotate(-90 84.8 185.2)">GND</text>
<text x="99" y="182.6">C2</text>
<text x="99" y="185.1">10uF</text>
<text x="113" y="182.6">C3</text>
<text x="113" y="185.1">0.1uF</text>
<text x="119.9" y="195.3">GND</text>
</g>
<g font-size="1.3" fill="#a90000">
<text x="44.4" y="27.8">A4</text>
<text x="93.9" y="29.1">1</text>
<text x="93.9" y="26.5">2</text>
<text x="44.4" y="35.4">B5</text>
<text x="44.4" y="32.9">A5</text>
<text x="44.4" y="40.5">A7</text>
<text x="131.9" y="37.6" transform="rotate(-90 131.9 37.6)">4</text>
<text x="140.2" y="40.5">3</text>
<text x="44.4" y="43">B7</text>
<text x="44.4" y="45.6">A6</text>
<text x="122.5" y="45.6">5</text>
<text x="140.2" y="45.6">1</text>
<text x="231" y="42.6" transform="rotate(-90 231 42.6)">3</text>
<text x="44.4" y="48.1">B6</text>
<text x="131.9" y="50.3" transform="rotate(-90 131.9 50.3)">2</text>
<text x="221.5" y="50.7">4</text>
<text x="239.3" y="50.7">7</text>
<text x="239.3" y="53.2">8</text>
<text x="44.4" y="58.3">B8</text>
<text x="44.4" y="55.7">A8</text>
<text x="221.5" y="55.7">5</text>
<text x="221.5" y="58.3">6</text>
<text x="239.3" y="58.3">1</text>
<text x="25.3" y="64.9" transform="rotate(-90 25.3 64.9)">SH</text>
<text x="32.9" y="64.8" transform="rotate(-90 32.9 64.8)">A1</text>
<text x="228.5" y="65.5" transform="rotate(-90 228.5 65.5)">9</text>
<text x="231" y="65.5" transform="rotate(-90 231 65.5)">2</text>
<text x="145.3" y="82.4">2</text>
<text x="152.9" y="82.4">3</text>
<text x="95.1" y="87.1" transform="rotate(-90 95.1 87.1)">3</text>
<text x="149.7" y="89.6" transform="rotate(-90 149.7 89.6)">1</text>
<text x="28.5" y="95.1">10</text>
<text x="28.5" y="92.6">11</text>
<text x="28.5" y="90">12</text>
<text x="79.9" y="90">45</text>
<text x="80.5" y="95.1">4</text>
<text x="107.9" y="90">39</text>
<text x="107.9" y="92.6">40</text>
<text x="206.3" y="95.1">14</text>
<text x="206.3" y="92.6">15</text>
<text x="206.3" y="90">16</text>
<text x="29.1" y="100.2">8</text>
<text x="29.1" y="97.7">9</text>
<text x="80.5" y="97.7">5</text>
<text x="80.5" y="100.2">6</text>
<text x="107.9" y="97.7">23</text>
<text x="107.9" y="100.2">24</text>
<text x="206.3" y="100.2">12</text>
<text x="206.3" y="97.7">13</text>
<text x="29.1" y="107.8">5</text>
<text x="29.1" y="105.3">6</text>
<text x="29.1" y="102.7">7</text>
<text x="80.5" y="102.7">7</text>
<text x="80.5" y="105.3">8</text>
<text x="80.5" y="107.8">9</text>
<text x="107.9" y="102.7">25</text>
<text x="107.9" y="105.3">26</text>
<text x="107.9" y="107.8">28</text>
<text x="152.9" y="107.8">4</text>
<text x="159.9" y="102.3" transform="rotate(-90 159.9 102.3)">1</text>
<text x="165.6" y="107.8">2</text>
<text x="206.3" y="105.3">10</text>
<text x="206.3" y="102.7">11</text>
<text x="206.9" y="107.8">9</text>
<text x="29.1" y="112.9">3</text>
<text x="29.1" y="110.4">4</text>
<text x="79.9" y="110.4">10</text>
<text x="79.9" y="112.9">11</text>
<text x="107.9" y="110.4">29</text>
<text x="107.9" y="112.9">31</text>
<text x="206.9" y="112.9">7</text>
<text x="206.9" y="110.4">8</text>
<text x="29.1" y="118">1</text>
<text x="29.1" y="115.4">2</text>
<text x="79.9" y="115.4">12</text>
<text x="79.9" y="118">13</text>
<text x="107.9" y="115.4">32</text>
<text x="107.9" y="118">33</text>
<text x="159.9" y="115" transform="rotate(-90 159.9 115)">3</text>
<text x="206.9" y="118">5</text>
<text x="206.9" y="115.4">6</text>
<text x="79.9" y="120.5">14</text>
<text x="79.9" y="123.1">15</text>
<text x="79.9" y="125.6">16</text>
<text x="107.9" y="120.5">34</text>
<text x="107.9" y="123.1">35</text>
<text x="107.9" y="125.6">36</text>
<text x="206.9" y="125.6">2</text>
<text x="206.9" y="123.1">3</text>
<text x="206.9" y="120.5">4</text>
<text x="79.9" y="128.1">17</text>
<text x="79.9" y="130.7">18</text>
<text x="107.9" y="128.1">37</text>
<text x="107.9" y="130.7">38</text>
<text x="206.9" y="128.1">1</text>
<text x="79.9" y="133.2">19</text>
<text x="79.9" y="135.8">20</text>
<text x="107.9" y="133.2">41</text>
<text x="107.9" y="135.8">44</text>
<text x="79.9" y="138.3">21</text>
<text x="79.9" y="140.8">22</text>
<text x="107.9" y="138.3">27</text>
<text x="107.9" y="140.8">30</text>
<text x="158" y="143.4">2</text>
<text x="165.6" y="143.4">3</text>
<text x="95.1" y="145.5" transform="rotate(-90 95.1 145.5)">1</text>
<text x="162.4" y="150.6" transform="rotate(-90 162.4 150.6)">1</text>
<text x="208.2" y="153.5">1</text>
<text x="208.2" y="156.1">2</text>
<text x="208.2" y="158.6">3</text>
<text x="208.2" y="161.2">4</text>
<text x="34.8" y="171.3">1</text>
<text x="41.8" y="168.4" transform="rotate(-90 41.8 168.4)">2</text>
<text x="41.8" y="176" transform="rotate(-90 41.8 176)">3</text>
<text x="76.7" y="177.7">1</text>
<text x="89.4" y="177.7">5</text>
<text x="76.7" y="180.2">3</text>
<text x="83.7" y="187.4" transform="rotate(-90 83.7 187.4)">2</text>
</g>
<g font-size="1.3" fill="#0f0f0f">
<text x="52" y="43.1">D-</text>
<text x="52" y="45.6">D+</text>
<text x="245.1" y="50.7">SDA</text>
<text x="245.2" y="53.2">SCL</text>
<text x="160" y="82.4">NEOPIX_PWR</text>
<text x="40.6" y="92.6">SCL</text>
<text x="40.6" y="95.1">D5</text>
<text x="40.6" y="90">SDA</text>
<text x="61" y="95.1">BOOT0</text>
<text x="61.3" y="90">RESET</text>
<text x="114.5" y="90">TXD0</text>
<text x="195.6" y="90">RESET</text>
<text x="40.6" y="97.7">D6</text>
<text x="40.6" y="100.2">D9</text>
<text x="121.9" y="97.7">D-</text>
<text x="121.9" y="100.2">D+</text>
<text x="195.6" y="100.2">A0</text>
<text x="244.2" y="100.2">RESET</text>
<text x="261.6" y="100.2">BOOT0</text>
<text x="40.6" y="107.8">D12</text>
<text x="40.6" y="105.3">D11</text>
<text x="40.6" y="102.7">D10</text>
<text x="63.5" y="102.7">SDA</text>
<text x="63.6" y="105.3">SCL</text>
<text x="64.6" y="107.8">D5</text>
<text x="121.9" y="107.8">NEOPIX</text>
<text x="134.6" y="102.7">NEOPIX_EN</text>
<text x="195.6" y="107.8">A3</text>
<text x="195.6" y="105.3">A2</text>
<text x="195.6" y="102.7">A1</text>
<text x="40.6" y="110.4">D13</text>
<text x="60.6" y="112.9">I2C_EN</text>
<text x="64.6" y="110.4">D6</text>
<text x="121.9" y="112.9">MOSI</text>
<text x="132.3" y="110.4">IO34_DBLTAP</text>
<text x="195.6" y="110.4">A4</text>
<text x="195.6" y="112.9">A5</text>
<text x="40.6" y="115.4">EN</text>
<text x="64.6" y="118">D9</text>
<text x="64.8" y="115.4">A5</text>
<text x="121.9" y="115.4">SCK</text>
<text x="121.9" y="118">MISO</text>
<text x="195.6" y="115.4">SCK</text>
<text x="195.6" y="118">MOSI</text>
<text x="63.4" y="123.1">D11</text>
<text x="63.4" y="125.6">D12</text>
<text x="63.4" y="120.5">D10</text>
<text x="121.9" y="123.1">TX</text>
<text x="121.9" y="120.5">RX</text>
<text x="195.6" y="120.5">MISO</text>
<text x="195.6" y="123.1">RX</text>
<text x="195.6" y="125.6">TX</text>
<text x="53.3" y="128.1">D13</text>
<text x="64.8" y="130.7">A4</text>
<text x="195.6" y="128.1">TXD0</text>
<text x="64.8" y="133.2">A3</text>
<text x="64.8" y="135.8">A2</text>
<text x="64.8" y="138.3">A1</text>
<text x="64.8" y="140.8">A0</text>
<text x="198.7" y="143.4">I2C_PWR</text>
<text x="162.5" y="151">I2C_EN</text>
<text x="203.2" y="158.6">SDA</text>
<text x="203.3" y="161.2">SCL</text>
<text x="41.9" y="177.7">VHI</text>
<text x="72.2" y="184">EN</text>
</g>
<g font-size=".8" fill="#006464">
<text x="133.1" y="40.8" transform="rotate(-90 133.1 40.8)">DD</text>
<text x="136.4" y="41.6">BAT</text>
<text x="133.1" y="46.6" transform="rotate(-90 133.1 46.6)">SS</text>
<text x="232.1" y="45.9" transform="rotate(-90 232.1 45.9)">DD</text>
<text x="225" y="56.9">SW</text>
<text x="225" y="59.4">SENSE</text>
<text x="232.1" y="61.9" transform="rotate(-90 232.1 61.9)">SS</text>
</g>
<text font-size=".8" fill="#840000" x="161.1" y="112.7">RGB</text>
</svg>
